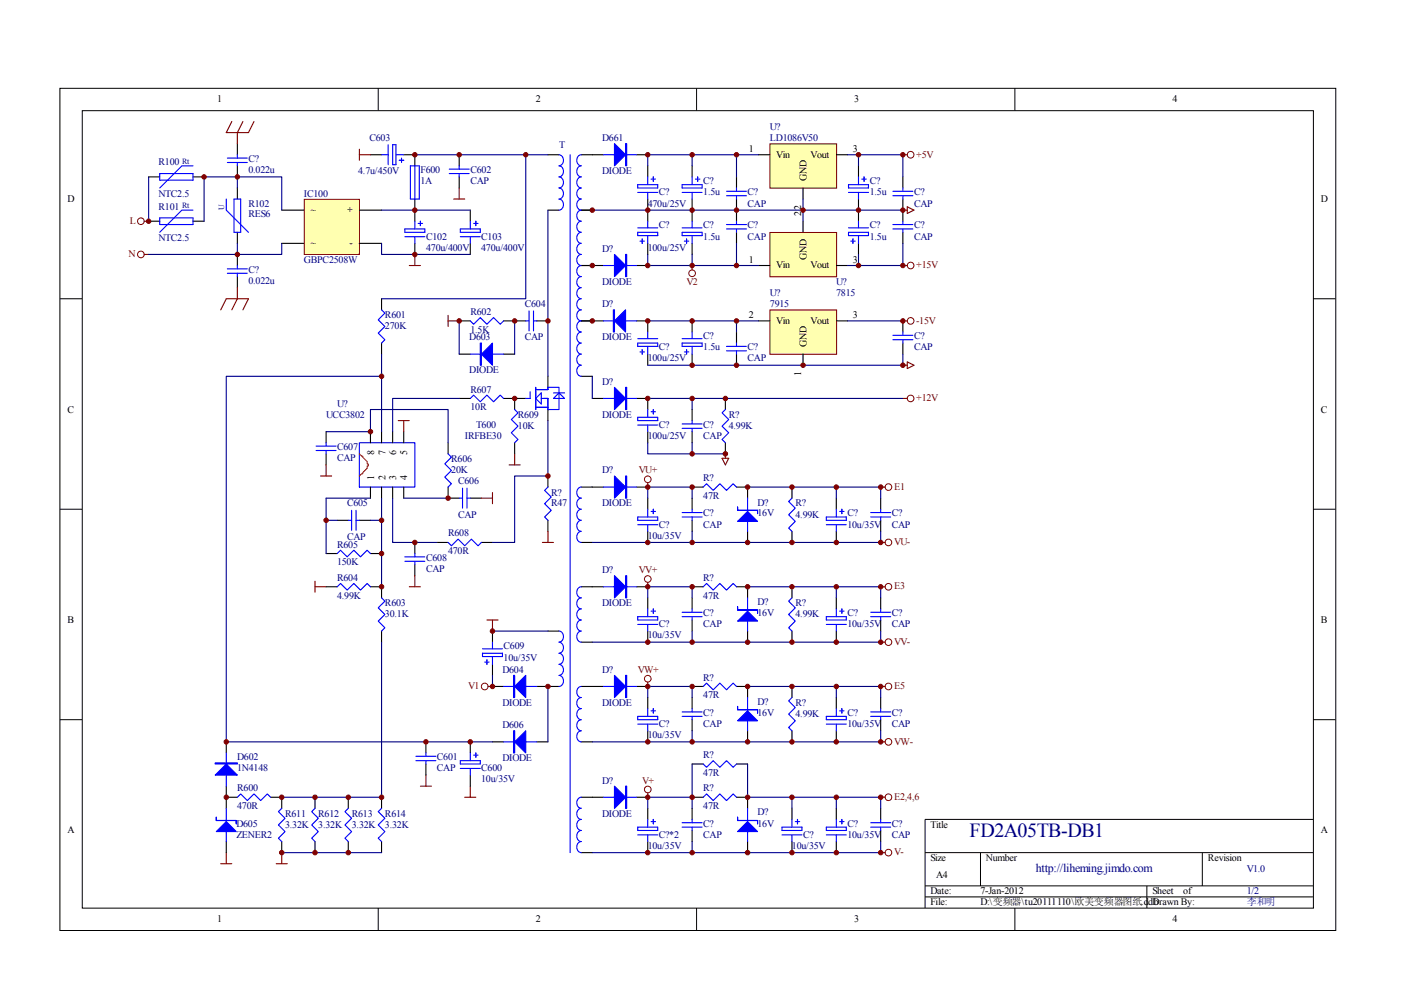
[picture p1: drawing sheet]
<svg xmlns="http://www.w3.org/2000/svg" width="297mm" height="210mm" viewBox="0 0 297 210" stroke-linecap="round" stroke-linejoin="round" font-family="sans-serif">
<g fill="none" stroke="#000" stroke-width=".21">
<path d="M12.7 18.7h270.5v178.6h-270.5zM80.2 18.7v4.7M147.7 18.7v4.7M215.2 18.7v4.7M17.4 23.5h261.1v169h-261.1zM12.7 63.3h4.7M278.4 63.3h4.7M12.7 108h4.7M278.4 108h4.7M12.7 152.6h4.7M278.4 152.6h4.7M278.4 173.7h-82.3v18.8"/>
<path d="M80.2 192.5v4.7M147.7 192.5v4.7M196.1 180.8h82.3M196.1 187.8h82.3M196.1 190.2h82.3M207.9 180.8v7M215.2 192.5v4.7M243.2 187.8v4.7M254.9 180.8v7"/>
</g>
<path d="M64.6 42.3h11.6v11.6h-11.6z" fill="#ffffb0"/>
<g fill="none" stroke="#800000" stroke-width=".21">
<path d="M64.5 42.3h11.7v11.6h-11.7z"/>
<circle cx="29.9" cy="53.9" r=".7"/>
<circle cx="29.9" cy="46.9" r=".7"/>
<circle cx="102.8" cy="145.5" r=".71"/>
</g>
<g fill="none" stroke="#000" stroke-width=".23">
<path d="M31.5 37.5h2.4M40.9 37.5h2.4M50.3 30.5v2.3M50.3 35.2v2.3M50.3 39.9v2.3M78.5 32.8h2.4M85.6 32.8h2.4v2.4M97.4 32.8v2.4M97.4 37.5v2.4M116.2 32.8h2.3M123.2 32.8h4.7M135 32.8h2.3"/>
<path d="M137.3 35.2v2.3M146.7 35.2v2.3M156.2 37.5v2.4M182 35.2v2.3M191.4 37.5v2.4M31.5 46.9h2.4M40.9 46.9h2.4M50.3 49.3v2.3M50.3 53.9v2.4M50.3 58.6v2.4M59.7 44.6h4.7M59.7 51.6h4.7"/>
<path d="M76.2 44.6h4.7M76.2 51.6h4.7M88 42.2v4.7M88 51.6v2.3M99.7 44.6v2.3M99.7 51.6v2.3M116.2 44.6h2.3M123.2 44.6h2.4M123.2 56.3h4.7M135 56.3h2.3M137.3 42.2v4.7M137.3 51.6v2.3"/>
<path d="M146.7 42.2v4.7M146.7 51.6v2.3M156.2 42.2v4.7M156.2 49.3v2.3M182 42.2v4.7M182 51.6v2.3M191.4 42.2v4.7M191.4 49.3v2.3M80.9 63.3v2.4M80.9 72.7v2.4M97.4 68h2.3M97.4 75.1h2.3"/>
<path d="M106.8 68h4.7M106.8 75.1h2.3M113.8 68h2.4M116.2 79.8v2.3M123.2 68h4.7M123.2 79.8h2.4M135 68h2.3v2.4M137.3 75.1v2.3M146.7 68v2.4M146.7 75.1v2.3M156.2 70.4v2.3M156.2 75.1v2.3"/>
<path d="M191.4 68v2.4M191.4 72.7v2.4M69.1 91.5v2.4M69.1 96.2v2.4M78.5 91.5v2.4M80.9 91.5v2.4M83.2 91.5v2.4M85.6 91.5v2.4M95 93.9v2.3M97.4 84.5h2.3M106.8 84.5h4.7M109.1 84.5v2.3"/>
<path d="M109.1 93.9v2.3M116.2 86.8v2.4M125.6 84.5h2.3M135 84.5h2.3v2.3M137.3 91.5v2.4M146.7 86.8v2.4M146.7 91.5v2.4M153.8 84.5v2.3M153.8 93.9v2.3M69.1 117.4h2.4M71.5 110.3h2.3M76.2 110.3h2.3"/>
<path d="M78.5 103.3v2.3M78.5 117.4h2.4M80.9 103.3v2.3M83.2 103.3v2.3M85.6 103.3v2.3M88 115v2.4M88 119.7v2.4M92.7 115h2.3M95 103.3v2.3h2.4M99.7 105.6h2.4M102.1 115h2.3M116.2 100.9v2.4"/>
<path d="M116.2 110.3v2.4M123.2 115h2.4M123.2 103.3h2.4M146.7 103.3h2.4M156.2 103.3h2.3M69.1 124.4h2.4M78.5 124.4h2.4v2.4M80.9 133.8v2.4M104.4 133.8v2.4M116.2 133.8h2.3M123.2 136.2h2.4M123.2 124.4h2.4"/>
<path d="M48 157.3v2.3M90.3 157.3v2.3M99.7 157.3v2.3M104.4 145.5h2.4M104.4 157.3h2.4M104.4 140.9v2.3M113.8 145.5h4.7M113.8 157.3h2.4M123.2 145.5h2.4M123.2 157.3h2.4M48 169h2.3M48 166.7v4.7"/>
<path d="M48 178.4v2.4M57.4 169h2.3v2.4M59.7 178.4v2.4M66.8 169v2.4M66.8 178.4v2.4M73.8 169v2.4M73.8 178.4v2.4M80.9 169v2.4M80.9 178.4v2.4M90.3 162v2.3M99.7 164.3v2.4M123.2 169h2.4"/>
<path d="M123.2 180.8h2.4"/>
</g>
<g fill="none" stroke="#00f" stroke-width=".23">
<path d="M33.9 36.8h7v1.4h-7zM40.9 35.2h-2.3l-4.7 4.7M48.2 33.5h4.2M48.2 34.5h4.2M50.3 32.8v.7M50.3 34.5v.7M80.9 32.8h1.4M82.3 30.7v4.2M83.2 30.7h.8v4.2h-.8zM84 32.8h1.6M84.7 34h.9M85.1 33.5v1"/>
<path d="M87 35.2h1.9v7h-1.9zM88 35.2v7M95.2 36.8h4.3M95.2 35.9h4.3M97.4 35.2v.7M97.4 36.8v.7M118.5 32.8a1.2 1.2 0 0 1 1 1.2 1.2 1.2 0 0 1-1 1.2 1.2 1.2 0 0 1 1 1.1 1.2 1.2 0 0 1-1 1.2 1.2 1.2 0 0 1 1 1.2 1.2 1.2 0 0 1-1 1.2 1.2 1.2 0 0 1 1 1.1 1.2 1.2 0 0 1-1 1.2 1.2 1.2 0 0 1 1 1.2 1.2 1.2 0 0 1-1 1.2M120.9 32.8v148M123.2 32.8a1.2 1.2 0 0 0-.9 1.2 1.2 1.2 0 0 0 .9 1.2 1.2 1.2 0 0 0-.9 1.1 1.2 1.2 0 0 0 .9 1.2 1.2 1.2 0 0 0-.9 1.2 1.2 1.2 0 0 0 .9 1.2 1.2 1.2 0 0 0-.9 1.1 1.2 1.2 0 0 0 .9 1.2 1.2 1.2 0 0 0-.9 1.2 1.2 1.2 0 0 0 .9 1.2 1.2 1.2 0 0 0-.9 1.1 1.2 1.2 0 0 0 .9 1.2 1.21 1.21 0 0 0-.9 1.2 1.21 1.21 0 0 0 .9 1.2 1.2 1.2 0 0 0-.9 1.1 1.2 1.2 0 0 0 .9 1.2 1.2 1.2 0 0 0-.9 1.2 1.2 1.2 0 0 0 .9 1.1 1.2 1.2 0 0 0-.9 1.2 1.2 1.2 0 0 0 .9 1.2 1.2 1.2 0 0 0-.9 1.2 1.2 1.2 0 0 0 .9 1.1 1.2 1.2 0 0 0-.9 1.2 1.2 1.2 0 0 0 .9 1.2 1.2 1.2 0 0 0-.9 1.2 1.2 1.2 0 0 0 .9 1.1 1.2 1.2 0 0 0-.9 1.2 1.2 1.2 0 0 0 .9 1.2M127.9 32.8h7.1M135.2 39.2h4.3v.7h-4.3zM137.3 37.5v1.7"/>
<path d="M138 38h1M138.5 37.5v.9M144.6 39.2h4.3v.7h-4.3zM146.7 37.5v1.7M147.4 38h1M147.9 37.5v.9M156.2 39.9v.7M179.9 39.2h4.2v.7h-4.2zM182 37.5v1.7M182.7 38h1M183.2 37.5v.9M191.4 39.9v.7"/>
<path d="M33.9 46.2h7v1.4h-7zM40.9 44.6h-2.3l-4.7 4.7M48 42.2v2.4l4.7 4.7M48.2 57h4.2M48.2 57.9h4.2M49.6 42.2h1.4v7.1h-1.4zM50.3 56.3v.7M50.3 57.9v.7M85.8 48.5h4.3v.8h-4.3zM85.8 50.2h4.3M88 46.9v1.6M88 50.2v1.4"/>
<path d="M88.7 47.4h.9M89.1 46.9v.9M97.6 48.5h4.2v.8h-4.2zM97.6 50.2h4.2M99.7 46.9v1.6M99.7 50.2v1.4M100.4 47.4h1M100.9 46.9v.9M127.9 56.3h7.1M135.2 49.3h4.3v.7h-4.3zM135.2 40.8h4.3M135.2 48.3h4.3"/>
<path d="M135.7 51.1h.9M136.2 50.7v.9M137.3 40.8v1.4M137.3 46.9v1.4M137.3 50v1.6M144.6 49.3h4.3v.7h-4.3zM144.6 40.8h4.3M144.6 48.3h4.3M145.1 51.1h.9M145.6 50.7v.9M146.7 40.8v1.4M146.7 46.9v1.4"/>
<path d="M146.7 50v1.6M154 47.6h4.3M154 48.5h4.3M154 40.6h4.3M154 41.5h4.3M156.2 41.5v.7M156.2 46.9v.7M156.2 48.5v.8M179.9 49.3h4.2v.7h-4.2zM179.9 40.8h4.2M179.9 48.3h4.2M180.4 51.1h.9"/>
<path d="M180.8 50.7v.9M182 40.8v1.4M182 46.9v1.4M182 50v1.6M189.3 47.6h4.2M189.3 48.5h4.2M189.3 40.6h4.2M189.3 41.5h4.2M191.4 41.5v.7M191.4 46.9v.7M191.4 48.5v.8M80.9 65.7l.7 .7-1.4 1.4 1.4 1.4-1.4 1.4 1.4 1.4-.7 .7"/>
<path d="M99.7 68l.7 .7 1.4-1.4 1.4 1.4 1.4-1.4 1.5 1.4 .7-.7M99.7 75.1h7.1M111.5 68h.7M112.2 65.9v4.3M113.1 68h.7M113.1 65.9v4.3M123.2 65.7a1.2 1.2 0 0 0-.9 1.2 1.2 1.2 0 0 0 .9 1.1 1.2 1.2 0 0 0-.9 1.2 1.2 1.2 0 0 0 .9 1.2 1.2 1.2 0 0 0-.9 1.2 1.2 1.2 0 0 0 .9 1.1 1.2 1.2 0 0 0-.9 1.2 1.2 1.2 0 0 0 .9 1.2 1.2 1.2 0 0 0-.9 1.2 1.2 1.2 0 0 0 .9 1.1 1.2 1.2 0 0 0-.9 1.2 1.2 1.2 0 0 0 .9 1.2M127.9 68h7.1M135.2 72.7h4.3v.7h-4.3zM135.2 71.8h4.3M135.7 74.6h.9M136.2 74.1v1"/>
<path d="M137.3 70.4v1.4M137.3 73.4v1.7M144.6 72.7h4.3v.7h-4.3zM144.6 71.8h4.3M145.1 74.6h.9M145.6 74.1v1M146.7 70.4v1.4M146.7 73.4v1.7M154 73.4h4.3M154 74.4h4.3M156.2 72.7v.7M156.2 74.4v.7"/>
<path d="M189.3 71.1h4.2M189.3 72h4.2M191.4 70.4v.7M191.4 72v.7M67 94.6h4.3M67 95.5h4.3M69.1 93.9v.7M69.1 95.5v.7M76.2 93.9h11.8v9.4h-11.8zM95 96.2l.7 .7-1.4 1.4 1.4 1.4-1.4 1.5 1.4 1.4-.7 .7M99.7 84.5l.7-.7 1.4 1.4 1.4-1.4 1.4 1.4 1.5-1.4 .7 .7M109.1 86.8l.7 .7-1.4 1.4 1.4 1.5-1.4 1.4 1.4 1.4-.7 .7"/>
<path d="M112.4 83.1v1.4h-.9M113.6 82.6h2.6v-.5h2.3v4.7h-2.3v-2.3h-1.4M113.6 82.1v4.7M113.6 86.4h2.6M113.6 84.5l1.2-1.2v2.4zM117.3 84.5l1.2-1.2 1.2 1.2zM117.3 83.3h2.4M127.9 84.5h7.1M135.2 88.5h4.3v.7h-4.3zM135.2 90.1h4.3M137.3 86.8v1.7M137.3 90.1v1.4"/>
<path d="M138 87.3h1M138.5 86.8v1M144.6 89.9h4.3M144.6 90.8h4.3M146.7 89.2v.7M146.7 90.8v.7M153.8 86.8l-.7 .7 1.4 1.4-1.4 1.5 1.4 1.4-1.4 1.4 .7 .7M71.5 117.4l.7-.7 1.4 1.4 1.4-1.4 1.4 1.4 1.4-1.4 .7 .7M73.8 110.3h.7M74.5 108.2v4.2M75.5 110.3h.7M75.5 108.2v4.2"/>
<path d="M85.8 119h4.3M85.8 118.1h4.3M88 117.4v.7M88 119v.7M95 115l.7 .7 1.4-1.4 1.4 1.4 1.4-1.4 1.5 1.4 .7-.7M97.4 105.6h.7M98.1 103.5v4.2M99 105.6h.7M99 103.5v4.2M116.2 103.3l-.7 .7 1.4 1.4-1.4 1.4 1.4 1.4-1.4 1.4 .7 .7M123.2 103.3a1.2 1.2 0 0 0-.9 1.1 1.2 1.2 0 0 0 .9 1.2 1.2 1.2 0 0 0-.9 1.2 1.2 1.2 0 0 0 .9 1.2 1.21 1.21 0 0 0-.9 1.1 1.21 1.21 0 0 0 .9 1.2 1.2 1.2 0 0 0-.9 1.2 1.2 1.2 0 0 0 .9 1.2 1.2 1.2 0 0 0-.9 1.1 1.2 1.2 0 0 0 .9 1.2M149.1 103.3l.7-.7 1.4 1.4 1.4-1.4 1.4 1.4 1.4-1.4 .8 .7"/>
<path d="M71.5 124.4l.7-.7 1.4 1.4 1.4-1.4 1.4 1.4 1.4-1.4 .7 .7M80.9 126.8l.7 .7-1.4 1.4 1.4 1.4-1.4 1.4 1.4 1.4-.7 .7M102.3 138.5h4.2v.7h-4.2zM102.3 137.6h4.2M103.2 139.9v1M104.4 136.2v1.4M104.4 139.2v1.7M118.5 133.8a1.2 1.2 0 0 1 1 1.2 1.2 1.2 0 0 1-1 1.2 1.2 1.2 0 0 1 1 1.1 1.2 1.2 0 0 1-1 1.2 1.2 1.2 0 0 1 1 1.2 1.2 1.2 0 0 1-1 1.2 1.2 1.2 0 0 1 1 1.1 1.2 1.2 0 0 1-1 1.2 1.2 1.2 0 0 1 1 1.2 1.2 1.2 0 0 1-1 1.1M123.2 126.8a1.2 1.2 0 0 0-.9 1.1 1.2 1.2 0 0 0 .9 1.2 1.2 1.2 0 0 0-.9 1.2 1.2 1.2 0 0 0 .9 1.2 1.2 1.2 0 0 0-.9 1.1 1.2 1.2 0 0 0 .9 1.2 1.2 1.2 0 0 0-.9 1.2 1.2 1.2 0 0 0 .9 1.2M123.2 124.4a1.2 1.2 0 0 0-.9 1.2 1.2 1.2 0 0 0 .9 1.2M48 159.6v7.1M90.3 159.6v.7"/>
<path d="M99.7 159.6v1.7M100.9 159.6v1M102.8 140.4h.9M106.8 145.5h7M106.8 157.3h7M123.2 145.5a1.2 1.2 0 0 0-.9 1.2 1.2 1.2 0 0 0 .9 1.2 1.2 1.2 0 0 0-.9 1.2 1.2 1.2 0 0 0 .9 1.1 1.2 1.2 0 0 0-.9 1.2 1.2 1.2 0 0 0 .9 1.2 1.2 1.2 0 0 0-.9 1.2 1.2 1.2 0 0 0 .9 1.1 1.2 1.2 0 0 0-.9 1.2 1.2 1.2 0 0 0 .9 1.2M48 171.4v7M50.3 169l.7-.7 1.4 1.4 1.5-1.4 1.4 1.4 1.4-1.4 .7 .7M59.7 171.4l-.7 .7 1.4 1.4-1.4 1.4 1.4 1.4-1.4 1.4 .7 .7M66.8 171.4l-.7 .7 1.4 1.4-1.4 1.4 1.4 1.4-1.4 1.4 .7 .7M73.8 171.4l-.7 .7 1.4 1.4-1.4 1.4 1.4 1.4-1.4 1.4 .7 .7M80.9 171.4l-.7 .7 1.4 1.4-1.4 1.4 1.4 1.4-1.4 1.4 .7 .7"/>
<path d="M88.2 161.3h4.2M88.2 160.3h4.2M90.3 161.3v.7M97.6 161.3h4.2v.7h-4.2zM97.6 162.9h4.2M99.7 162.9v1.4M100.4 160.1h1M123.2 169a1.2 1.2 0 0 0-.9 1.2 1.2 1.2 0 0 0 .9 1.2 1.21 1.21 0 0 0-.9 1.2 1.21 1.21 0 0 0 .9 1.1 1.2 1.2 0 0 0-.9 1.2 1.2 1.2 0 0 0 .9 1.2 1.2 1.2 0 0 0-.9 1.2 1.2 1.2 0 0 0 .9 1.1 1.2 1.2 0 0 0-.9 1.2 1.2 1.2 0 0 0 .9 1.2"/>
</g>
<g fill="none" stroke="#800000" stroke-width=".23">
<path d="M49.1 25.8l-1.1 2.3h4.7l1.2-2.3M51.5 25.8l-1.2 2.3v2.4M76.2 31.6v2.4M76.2 32.8h2.3M97.4 39.9v2.3M30.6 46.9h.9M30.6 53.9h.9M86.8 56.3h2.3M88 53.9v2.4M96.2 42.2h2.3M46.8 65.7l1.2-2.4h4.7l-1.2 2.4M50.3 61v2.3l-1.2 2.4"/>
<path d="M95 66.9v2.3M95 68h2.4M69.1 98.6v2.3M84.4 89.2h2.4M85.6 89.2v2.3M107.9 98.6h2.4M109.1 96.2v2.4M68 100.9h2.3M102.1 105.6h2.3M104.4 104.4v2.4M115 115h2.3M116.2 112.7v2.3"/>
<path d="M66.8 124.4h2.3M66.8 123.2v2.4M86.8 124.4h2.3M88 122.1v2.3M103.2 131.5h2.4M104.4 131.5v2.3M103.5 145.5h.9M89.1 166.7h2.4M90.3 164.3v2.4M98.5 169h2.4M99.7 166.7v2.3M46.8 183.1h2.3"/>
<path d="M48 180.8v2.3M58.6 183.1h2.3M59.7 180.8v2.3"/>
</g>
<g fill="none" stroke="#000080" stroke-width=".23">
<path d="M31.5 37.5v9.4M50.3 37.5v2.4M88 32.8h28.2M111.5 32.8v30.5h-30.6M50.3 51.6v2.3M59.7 51.6v2.3h-28.2M59.7 44.6v-7.1h-16.4v9.4M80.9 51.6v2.3h18.8M80.9 44.6h18.8M116.2 44.6v35.2M80.9 79.8h-32.9v77.5h56.4M80.9 75.1v16.4"/>
<path d="M97.4 68v7.1M109.1 68v7.1M69.1 91.5h9.4v-4.7h16.5v7.1M97.4 84.5h-14.2v7M116.2 89.2v11.7h-7.1v14.1h-4.7M69.1 110.3h2.4M78.5 105.6h-9.4v11.8M78.5 110.3h2.4M80.9 105.6v18.8M83.2 105.6v9.4h9.5M85.6 105.6h9.4M80.9 136.2v32.8h-21.2"/>
<path d="M104.4 133.8h11.8M104.4 143.2v2.3M116.2 145.5v11.8M59.7 180.8h21.2"/>
</g>
<g fill="#800000" stroke="#800000" stroke-width=".21">
<circle cx="43.3" cy="37.5" r=".47"/>
<circle cx="31.5" cy="46.9" r=".47"/>
<circle cx="50.3" cy="37.5" r=".47"/>
<circle cx="50.3" cy="53.9" r=".47"/>
<circle cx="109.1" cy="84.5" r=".47"/>
<circle cx="78.5" cy="91.5" r=".47"/>
<circle cx="95" cy="105.6" r=".47"/>
<circle cx="88" cy="115" r=".47"/>
<circle cx="116.2" cy="100.9" r=".47"/>
<circle cx="80.9" cy="110.3" r=".47"/>
<circle cx="69.1" cy="110.3" r=".47"/>
<circle cx="97.4" cy="32.8" r=".47"/>
<circle cx="88" cy="44.6" r=".47"/>
<circle cx="88" cy="53.9" r=".47"/>
<circle cx="88" cy="32.8" r=".47"/>
<circle cx="111.5" cy="32.8" r=".47"/>
<circle cx="104.4" cy="133.8" r=".47"/>
<circle cx="104.4" cy="145.5" r=".47"/>
<circle cx="116.2" cy="145.5" r=".47"/>
<circle cx="48" cy="169" r=".47"/>
<circle cx="48" cy="157.3" r=".47"/>
<circle cx="80.9" cy="79.8" r=".47"/>
<circle cx="99.7" cy="157.3" r=".47"/>
<circle cx="90.3" cy="157.3" r=".47"/>
<circle cx="59.7" cy="180.8" r=".47"/>
<circle cx="66.8" cy="180.8" r=".47"/>
<circle cx="73.8" cy="180.8" r=".47"/>
<circle cx="59.7" cy="169" r=".47"/>
<circle cx="66.8" cy="169" r=".47"/>
<circle cx="73.8" cy="169" r=".47"/>
<circle cx="80.9" cy="169" r=".47"/>
<circle cx="80.9" cy="117.4" r=".47"/>
<circle cx="80.9" cy="124.4" r=".47"/>
<circle cx="116.2" cy="68" r=".47"/>
<circle cx="109.1" cy="68" r=".47"/>
<circle cx="97.4" cy="68" r=".47"/>
<circle cx="125.6" cy="56.3" r=".47"/>
<circle cx="125.6" cy="68" r=".47"/>
</g>
<path d="M76.2 96.2l.5 .5h.2v.2l.5 .5a.74 .74 0 0 1 .4 .9h.3v.5h-.3a.74 .74 0 0 1-.4 .9l-.5 .5v.2h-.2l-.5 .5" fill="none" stroke="#f00" stroke-width=".23"/>
<g fill="#00f" stroke="#00f" stroke-width=".23">
<path d="M109.1 145.5l2.4-2.3v4.7z"/>
<path d="M109.1 157.3l2.4-2.4v4.7z"/>
<path d="M45.6 164.3l2.4-2.3 2.3 2.3z"/>
<path d="M48 174.2l2.1 2.1h-4.2z"/>
<path d="M102.1 75.1l2.3-2.4v4.7z"/>
<path d="M130.3 30.5l2.3 2.3-2.3 2.4z"/>
<path d="M130.3 53.9l2.3 2.4-2.3 2.3z"/>
<path d="M130.3 68l2.3-2.3v4.7z"/>
<path d="M130.3 82.1l2.3 2.4-2.3 2.3z"/>
<path d="M108.9 143.2h.2v4.7h-.2z" fill-rule="evenodd"/>
<path d="M108.9 154.9h.2v4.7h-.2z" fill-rule="evenodd"/>
<path d="M45.6 161.8h4.7v.2h-4.7z" fill-rule="evenodd"/>
<path d="M45.9 173.3v.7h4.2v.7v-.7h-4.2z" fill-rule="evenodd"/>
<path d="M101.8 72.7h.3v4.7h-.3z" fill-rule="evenodd"/>
<path d="M132.6 30.5h.3v4.7h-.3z" fill-rule="evenodd"/>
<path d="M132.6 53.9h.3v4.7h-.3z" fill-rule="evenodd"/>
<path d="M130 65.7h.3v4.7h-.3z" fill-rule="evenodd"/>
<path d="M132.6 82.1h.3v4.7h-.3z" fill-rule="evenodd"/>
</g>
<path d="M163.3 49.4h14.1v9.3h-14.1z" fill="#ffffb0"/>
<path d="M163.2 49.3h14.2v9.4h-14.2z" fill="none" stroke="#800000" stroke-width=".21"/>
<path d="M160.9 56.3h2.3M170.3 46.9v2.4M177.3 56.3h2.4" fill="none" stroke="#000" stroke-width=".23"/>
<path d="M163.3 30.6h14.1v9.3h-14.1z" fill="#ffffb0"/>
<g fill="none" stroke="#800000" stroke-width=".21">
<path d="M163.2 30.5h14.2v9.4h-14.2z"/>
<circle cx="193.1" cy="56.3" r=".71"/>
<circle cx="193.1" cy="68" r=".71"/>
<circle cx="193.1" cy="84.5" r=".71"/>
</g>
<path d="M160.9 32.8h2.3M170.3 39.9v2.3M177.3 32.8h2.4" fill="none" stroke="#000" stroke-width=".23"/>
<path d="M191.4 56.3h1M191.4 68h1M191.4 84.5h1" fill="none" stroke="#800000" stroke-width=".23"/>
<path d="M163.3 65.8h14.1v9.3h-14.1z" fill="#ffffb0"/>
<g fill="none" stroke="#800000" stroke-width=".21">
<path d="M163.2 65.7h14.2v9.4h-14.2z"/>
<circle cx="193.1" cy="32.8" r=".71"/>
<circle cx="146.7" cy="57.9" r=".7"/>
<circle cx="137.3" cy="101.6" r=".71"/>
<circle cx="188.4" cy="115" r=".7"/>
<circle cx="188.4" cy="103.3" r=".7"/>
<circle cx="137.3" cy="122.8" r=".71"/>
<circle cx="188.4" cy="124.4" r=".7"/>
<circle cx="188.4" cy="136.2" r=".7"/>
<circle cx="137.3" cy="143.9" r=".71"/>
<circle cx="188.4" cy="157.3" r=".71"/>
<circle cx="188.4" cy="145.5" r=".71"/>
<circle cx="137.3" cy="167.4" r=".71"/>
<circle cx="188.4" cy="169" r=".7"/>
<circle cx="188.4" cy="180.8" r=".7"/>
</g>
<g fill="none" stroke="#000" stroke-width=".23">
<path d="M160.9 68h2.3M170.3 75.1v2.3M177.3 68h2.4M125.6 103.3h2.3M135 103.3h2.3M137.3 105.6v2.4M137.3 112.7v2.3M146.7 105.6v2.4M146.7 110.3v2.4M158.5 103.3v2.3M158.5 112.7v2.3M167.9 103.3v2.3"/>
<path d="M167.9 112.7v2.3M177.3 105.6v2.4M177.3 112.7v2.3M186.7 105.6v2.4M186.7 110.3v2.4M125.6 124.4h2.3M135 124.4h2.3M137.3 126.8v2.3M137.3 133.8v2.4M146.7 126.8v2.3M146.7 131.5v2.3M146.7 124.4h2.4"/>
<path d="M156.2 124.4h2.3v2.4M158.5 133.8v2.4M167.9 124.4v2.4M167.9 133.8v2.4M177.3 126.8v2.3M177.3 133.8v2.4M186.7 126.8v2.3M186.7 131.5v2.3M125.6 145.5h2.3M135 145.5h2.3M137.3 147.9v2.3M137.3 154.9v2.4"/>
<path d="M146.7 147.9v2.3M146.7 152.6v2.3M146.7 145.5h2.4M156.2 145.5h2.3v2.4M158.5 154.9v2.4M167.9 145.5v2.4M167.9 154.9v2.4M177.3 147.9v2.3M177.3 154.9v2.4M186.7 147.9v2.3M186.7 152.6v2.3M125.6 169h2.3"/>
<path d="M135 169h2.3M137.3 171.4v2.3M137.3 178.4v2.4M146.7 171.4v2.3M146.7 176.1v2.3M146.7 169h2.4M146.7 162h2.4M156.2 169h2.3v2.4M156.2 162h2.3M158.5 178.4v2.4M167.9 171.4v2.3M167.9 178.4v2.4"/>
<path d="M177.3 171.4v2.3M177.3 178.4v2.4M186.7 171.4v2.3M186.7 176.1v2.3"/>
</g>
<g fill="none" stroke="#800000" stroke-width=".23">
<path d="M191.4 32.8h1M146.7 56.3v.9M191.4 44.6h1M192.4 43.9l1.4 .7-1.4 .7zM191.4 77.4h1M192.4 76.7l1.4 .7-1.4 .7zM153.1 97.2h1.4l-.7 1.4zM153.8 96.2v1M137.3 102.3v1M186.7 103.3h1M186.7 115h1M137.3 123.5v.9"/>
<path d="M186.7 124.4h1M186.7 136.2h1M137.3 144.6v.9M186.7 145.5h1M186.7 157.3h1M137.3 168.1v.9M186.7 169h1M186.7 180.8h1"/>
</g>
<g fill="none" stroke="#000080" stroke-width=".23">
<path d="M146.7 32.8v2.4M156.2 32.8v4.7M160.9 32.8h-23.6v2.4M179.7 32.8h11.7v4.7M182 32.8v2.4M125.6 44.6h65.8M137.3 53.9v2.4h23.6M146.7 53.9v2.4M156.2 51.6v4.7M170.3 42.2v4.7M182 53.9v2.4M191.4 51.6v4.7h-11.7"/>
<path d="M125.6 79.8v4.7M137.3 68h23.6M156.2 68v2.4M179.7 68h11.7M191.4 75.1v2.3h-54.1M137.3 93.9v2.3h16.5M137.3 84.5h54.1M146.7 84.5v2.3M146.7 93.9v2.3M137.3 105.6v-2.3h9.4v2.3M146.7 112.7v2.3M158.5 103.3h28.2v2.3"/>
<path d="M177.3 103.3v2.3M186.7 112.7v2.3h-61.1M137.3 126.8v-2.4h9.4v2.4M146.7 133.8v2.4M158.5 124.4h28.2v2.4M177.3 124.4v2.4M186.7 133.8v2.4h-61.1M137.3 147.9v-2.4h9.4v2.4M146.7 154.9v2.4M158.5 145.5h28.2v2.4M177.3 145.5v2.4M186.7 154.9v2.4h-61.1"/>
<path d="M137.3 171.4v-2.4h9.4v2.4M146.7 162v7M146.7 178.4v2.4M158.5 162v7h28.2v2.4M167.9 169v2.4M177.3 169v2.4M186.7 178.4v2.4h-61.1"/>
</g>
<g fill="#800000" stroke="#800000" stroke-width=".21">
<circle cx="191.4" cy="32.8" r=".47"/>
<circle cx="137.3" cy="32.8" r=".47"/>
<circle cx="125.6" cy="44.6" r=".47"/>
<circle cx="191.4" cy="44.6" r=".47"/>
<circle cx="137.3" cy="44.6" r=".47"/>
<circle cx="146.7" cy="44.6" r=".47"/>
<circle cx="182" cy="44.6" r=".47"/>
<circle cx="156.1" cy="44.6" r=".47"/>
<circle cx="170.3" cy="44.6" r=".47"/>
<circle cx="156.1" cy="32.8" r=".47"/>
<circle cx="146.7" cy="32.8" r=".47"/>
<circle cx="156.1" cy="56.3" r=".47"/>
<circle cx="137.3" cy="56.3" r=".47"/>
<circle cx="137.3" cy="68" r=".47"/>
<circle cx="146.7" cy="68" r=".47"/>
<circle cx="146.7" cy="77.4" r=".47"/>
<circle cx="156.1" cy="77.4" r=".47"/>
<circle cx="170.3" cy="77.4" r=".47"/>
<circle cx="191.4" cy="68" r=".47"/>
<circle cx="191.4" cy="77.4" r=".47"/>
<circle cx="137.3" cy="84.5" r=".47"/>
<circle cx="153.8" cy="84.5" r=".47"/>
<circle cx="153.8" cy="96.2" r=".47"/>
<circle cx="146.7" cy="96.2" r=".47"/>
<circle cx="146.7" cy="84.5" r=".47"/>
<circle cx="156.1" cy="68" r=".47"/>
<circle cx="191.4" cy="56.3" r=".47"/>
<circle cx="182" cy="56.3" r=".47"/>
<circle cx="182" cy="32.8" r=".47"/>
<circle cx="137.3" cy="103.3" r=".47"/>
<circle cx="146.7" cy="103.3" r=".47"/>
<circle cx="158.5" cy="103.3" r=".47"/>
<circle cx="186.7" cy="103.3" r=".47"/>
<circle cx="167.9" cy="103.3" r=".47"/>
<circle cx="186.7" cy="115" r=".47"/>
<circle cx="137.3" cy="115" r=".47"/>
<circle cx="177.3" cy="115" r=".47"/>
<circle cx="167.9" cy="115" r=".47"/>
<circle cx="158.5" cy="115" r=".47"/>
<circle cx="146.7" cy="115" r=".47"/>
<circle cx="177.3" cy="103.3" r=".47"/>
<circle cx="146.7" cy="124.4" r=".47"/>
<circle cx="158.5" cy="124.4" r=".47"/>
<circle cx="137.3" cy="136.2" r=".47"/>
<circle cx="177.3" cy="136.2" r=".47"/>
<circle cx="167.9" cy="136.2" r=".47"/>
<circle cx="167.9" cy="124.4" r=".47"/>
<circle cx="158.5" cy="136.2" r=".47"/>
<circle cx="146.7" cy="136.2" r=".47"/>
<circle cx="177.3" cy="124.4" r=".47"/>
<circle cx="146.7" cy="145.5" r=".47"/>
<circle cx="158.5" cy="145.5" r=".47"/>
<circle cx="137.3" cy="157.3" r=".47"/>
<circle cx="177.3" cy="157.3" r=".47"/>
<circle cx="167.9" cy="157.3" r=".47"/>
<circle cx="167.9" cy="145.5" r=".47"/>
<circle cx="158.5" cy="157.3" r=".47"/>
<circle cx="146.7" cy="157.3" r=".47"/>
<circle cx="177.3" cy="145.5" r=".47"/>
<circle cx="137.3" cy="180.8" r=".47"/>
<circle cx="177.3" cy="180.8" r=".47"/>
<circle cx="158.5" cy="180.8" r=".47"/>
<circle cx="146.7" cy="180.8" r=".47"/>
<circle cx="177.3" cy="169" r=".47"/>
<circle cx="167.9" cy="180.8" r=".47"/>
<circle cx="167.9" cy="169" r=".47"/>
<circle cx="146.7" cy="169" r=".47"/>
<circle cx="158.5" cy="169" r=".47"/>
<circle cx="137.3" cy="169" r=".47"/>
<circle cx="186.7" cy="180.8" r=".47"/>
<circle cx="186.7" cy="169" r=".47"/>
<circle cx="186.7" cy="157.3" r=".47"/>
<circle cx="137.3" cy="145.5" r=".47"/>
<circle cx="186.7" cy="136.2" r=".47"/>
<circle cx="137.3" cy="124.4" r=".47"/>
<circle cx="186.7" cy="124.4" r=".47"/>
<circle cx="186.7" cy="145.5" r=".47"/>
<circle cx="146.7" cy="56.3" r=".47"/>
</g>
<g fill="none" stroke="#00f" stroke-width=".23">
<path d="M127.9 103.3h7.1M135.2 109.6h4.3v.7h-4.3zM135.2 111.3h4.3M137.3 108v1.6M137.3 111.3v1.4M138 108.4h1M138.5 108v.9M144.6 109.6h4.3M144.6 108.7h4.3M146.7 108v.7M146.7 109.6v.7M158.5 105.6v7.1"/>
<path d="M167.9 105.6l-.7 .7 1.4 1.4-1.4 1.4 1.4 1.5-1.4 1.4 .7 .7M175.2 111.3h4.2M175.2 109.6h4.2v.7h-4.2zM177.3 108v1.6M177.3 111.3v1.4M178 108.4h1M178.5 108v.9M184.6 109.6h4.2M184.6 108.7h4.2M186.7 108v.7M186.7 109.6v.7M127.9 124.4h7.1"/>
<path d="M135.2 130.8h4.3v.7h-4.3zM135.2 132.4h4.3M137.3 129.1v1.7M137.3 132.4v1.4M138 129.6h1M138.5 129.1v.9M144.6 130.8h4.3M144.6 129.8h4.3M146.7 129.1v.7M146.7 130.8v.7M149.1 124.4l.7-.7 1.4 1.4 1.4-1.4 1.4 1.4 1.4-1.4 .8 .7M158.5 126.8v7"/>
<path d="M167.9 126.8l-.7 .7 1.4 1.4-1.4 1.4 1.4 1.4-1.4 1.4 .7 .7M175.2 130.8h4.2v.7h-4.2zM175.2 132.4h4.2M177.3 129.1v1.7M177.3 132.4v1.4M178 129.6h1M178.5 129.1v.9M184.6 130.8h4.2M184.6 129.8h4.2M186.7 129.1v.7M186.7 130.8v.7M127.9 145.5h7.1"/>
<path d="M135.2 151.9h4.3v.7h-4.3zM135.2 153.5h4.3M137.3 150.2v1.7M137.3 153.5v1.4M138 150.7h1M138.5 150.2v1M144.6 151.9h4.3M144.6 150.9h4.3M146.7 150.2v.7M146.7 151.9v.7M149.1 145.5l.7-.7 1.4 1.5 1.4-1.5 1.4 1.5 1.4-1.5 .8 .7M158.5 147.9v7"/>
<path d="M167.9 147.9l-.7 .7 1.4 1.4-1.4 1.4 1.4 1.4-1.4 1.4 .7 .7M175.2 151.9h4.2v.7h-4.2zM175.2 153.5h4.2M177.3 150.2v1.7M177.3 153.5v1.4M178 150.7h1M178.5 150.2v1M184.6 151.9h4.2M184.6 150.9h4.2M186.7 150.2v.7M186.7 151.9v.7M127.9 169h7.1"/>
<path d="M135.2 175.4h4.3v.7h-4.3zM135.2 177h4.3M137.3 173.7v1.7M137.3 177v1.4M138 174.2h1M138.5 173.7v1M144.6 175.4h4.3M144.6 174.4h4.3M146.7 173.7v.7M146.7 175.4v.7M149.1 169l.7-.7 1.4 1.4 1.4-1.4 1.4 1.4 1.4-1.4 .8 .7M149.1 162l.7 .7 1.4-1.4 1.4 1.4 1.4-1.4 1.4 1.4 .8-.7"/>
<path d="M158.5 171.4v7M165.8 177h4.2M165.8 175.4h4.2v.7h-4.2zM167.9 173.7v1.7M167.9 177v1.4M168.6 174.2h1M169.1 173.7v1M175.2 175.4h4.2v.7h-4.2zM175.2 177h4.2M177.3 173.7v1.7M177.3 177v1.4M178 174.2h1"/>
<path d="M178.5 173.7v1M184.6 175.4h4.2M184.6 174.4h4.2M186.7 173.7v.7M186.7 175.4v.7"/>
</g>
<g fill="#00f" stroke="#00f" stroke-width=".23">
<path d="M130.3 100.9l2.3 2.4-2.3 2.3z"/>
<path d="M156.4 110.6l2.1-2.2 2.1 2.2z"/>
<path d="M130.3 122.1l2.3 2.3-2.3 2.4z"/>
<path d="M158.5 129.6l2.1 2.1h-4.2z"/>
<path d="M130.3 143.2l2.3 2.3-2.3 2.4z"/>
<path d="M156.4 152.8l2.1-2.1 2.1 2.1z"/>
<path d="M130.3 166.7l2.3 2.3-2.3 2.4z"/>
<path d="M156.4 176.3l2.1-2.1 2.1 2.1z"/>
<path d="M132.6 100.9h.3v4.7h-.3z" fill-rule="evenodd"/>
<path d="M156.4 107.5v.7h4.2v.7v-.7h-4.2z" fill-rule="evenodd"/>
<path d="M132.6 122.1h.3v4.7h-.3z" fill-rule="evenodd"/>
<path d="M156.4 128.6v.7h4.2v.7v-.7h-4.2z" fill-rule="evenodd"/>
<path d="M132.6 143.2h.3v4.7h-.3z" fill-rule="evenodd"/>
<path d="M156.4 149.8v.7h4.2v.7v-.7h-4.2z" fill-rule="evenodd"/>
<path d="M132.6 166.7h.3v4.7h-.3z" fill-rule="evenodd"/>
<path d="M156.4 173.3v.7h4.2v.7v-.7h-4.2z" fill-rule="evenodd"/>
</g>
<text font-size="4.2" fill="#000080" x="205.6" y="177.4">FD2A05TB-DB1</text>
<text font-size="2.5" fill="#000080" x="219.6" y="184.8">http://liheming.jimdo.com</text>
<g font-size="2.1">
<text x="46.1" y="21.7">1</text>
<text x="113.6" y="21.7">2</text>
<text x="181.1" y="21.7">3</text>
<text x="248.6" y="21.7">4</text>
<text x="158.7" y="32.3">1</text>
<text x="164.6" y="33.5">Vin</text>
<text x="171.9" y="33.5">Vout</text>
<text x="180.8" y="32.3">3</text>
<text x="171" y="38.5" transform="rotate(-90 171 38.5)">GND</text>
<text x="14.3" y="42.8">D</text>
<text x="65.9" y="45.1">~</text>
<text x="73.6" y="45.1">+</text>
<text x="169.8" y="45.7" transform="rotate(-90 169.8 45.7)">2</text>
<text x="169.8" y="44.5" transform="rotate(-90 169.8 44.5)">2</text>
<text x="280.1" y="42.8">D</text>
<text x="65.9" y="52.2">~</text>
<text x="74.1" y="52.2">-</text>
<text x="158.7" y="55.7">1</text>
<text x="164.6" y="56.9">Vin</text>
<text x="171" y="55.1" transform="rotate(-90 171 55.1)">GND</text>
<text x="171.9" y="56.9">Vout</text>
<text x="180.8" y="55.7">3</text>
<text x="158.7" y="67.5">2</text>
<text x="164.6" y="68.7">Vin</text>
<text x="171.9" y="68.7">Vout</text>
<text x="180.8" y="67.5">3</text>
<text x="171" y="73.7" transform="rotate(-90 171 73.7)">GND</text>
<text x="169.8" y="79.8" transform="rotate(-90 169.8 79.8)">1</text>
<text x="14.3" y="87.5">C</text>
<text x="280.1" y="87.5">C</text>
<text x="79.3" y="101.9" transform="rotate(-90 79.3 101.9)">1</text>
<text x="79.3" y="96.4" transform="rotate(-90 79.3 96.4)">8</text>
<text x="81.7" y="101.9" transform="rotate(-90 81.7 101.9)">2</text>
<text x="81.7" y="96.4" transform="rotate(-90 81.7 96.4)">7</text>
<text x="84" y="101.9" transform="rotate(-90 84 101.9)">3</text>
<text x="84" y="96.4" transform="rotate(-90 84 96.4)">6</text>
<text x="86.4" y="101.9" transform="rotate(-90 86.4 101.9)">4</text>
<text x="86.4" y="96.4" transform="rotate(-90 86.4 96.4)">5</text>
<text x="14.3" y="132.1">B</text>
<text x="280.1" y="132.1">B</text>
<text x="14.3" y="176.7">A</text>
<text x="197.3" y="175.5">Title</text>
<text x="280.1" y="176.7">A</text>
<text x="197.3" y="182.6">Size</text>
<text x="209" y="182.6">Number</text>
<text x="256.1" y="182.6">Revision</text>
<text x="197.3" y="189.6">Date:</text>
<text x="197.3" y="192">File:</text>
<text x="198.5" y="186.1">A4</text>
<text x="207.9" y="189.6">7-Jan-2012</text>
<text x="207.9" y="192">D:\变频器\tu20111110\欧美变频器图纸.ddb</text>
<text x="244.3" y="189.6">Sheet</text>
<text x="244.3" y="192">Drawn By:</text>
<text x="250.9" y="189.6">of</text>
<text x="46.1" y="195.5">1</text>
<text x="113.6" y="195.5">2</text>
<text x="181.1" y="195.5">3</text>
<text x="248.6" y="195.5">4</text>
</g>
<g font-size="2.1" fill="#000080">
<text x="78.3" y="29.9">C603</text>
<text x="127.7" y="29.9">D661</text>
<text x="163.2" y="27.5">U?</text>
<text x="163.2" y="29.9">LD1086V50</text>
<text x="33.6" y="35.1">R100</text>
<text x="52.7" y="34.4">C?</text>
<text x="118.5" y="31.3">T</text>
<text x="33.6" y="41.7">NTC2.5</text>
<text x="52.7" y="36.7">0.022u</text>
<text x="64.4" y="41.7">IC100</text>
<text x="75.9" y="36.9">4.7u/450V</text>
<text x="89.2" y="36.7">F600</text>
<text x="89.2" y="39">1A</text>
<text x="99.7" y="36.7">C602</text>
<text x="99.7" y="39">CAP</text>
<text x="127.7" y="36.9">DIODE</text>
<text x="139.7" y="41.4">C?</text>
<text x="149.1" y="39">C?</text>
<text x="149.1" y="41.4">1.5u</text>
<text x="158.5" y="41.4">C?</text>
<text x="184.4" y="39">C?</text>
<text x="184.4" y="41.4">1.5u</text>
<text x="193.8" y="41.4">C?</text>
<text x="33.6" y="44.5">R101</text>
<text x="52.7" y="43.8">R102</text>
<text x="52.7" y="46.1">RES6</text>
<text x="137.3" y="43.8">470u/25V</text>
<text x="158.5" y="43.8">CAP</text>
<text x="193.8" y="43.8">CAP</text>
<text x="33.6" y="51.1">NTC2.5</text>
<text x="90.3" y="50.8">C102</text>
<text x="90.3" y="53.2">470u/400V</text>
<text x="102" y="50.8">C103</text>
<text x="102" y="53.2">470u/400V</text>
<text x="127.7" y="53.4">D?</text>
<text x="137.3" y="53.2">100u/25V</text>
<text x="139.7" y="48.4">C?</text>
<text x="149.1" y="48.4">C?</text>
<text x="149.1" y="50.8">1.5u</text>
<text x="158.5" y="48.4">C?</text>
<text x="158.5" y="50.8">CAP</text>
<text x="184.4" y="48.4">C?</text>
<text x="184.4" y="50.8">1.5u</text>
<text x="193.8" y="48.4">C?</text>
<text x="193.8" y="50.8">CAP</text>
<text x="52.7" y="57.8">C?</text>
<text x="64.4" y="55.7">GBPC2508W</text>
<text x="52.7" y="60.2">0.022u</text>
<text x="111.3" y="65.1">C604</text>
<text x="127.7" y="60.5">DIODE</text>
<text x="127.7" y="65.1">D?</text>
<text x="163.2" y="62.8">U?</text>
<text x="163.2" y="65.1">7915</text>
<text x="177.3" y="60.5">U?</text>
<text x="177.3" y="62.8">7815</text>
<text x="81.6" y="67.5">R601</text>
<text x="81.6" y="69.8">270K</text>
<text x="99.7" y="66.7">R602</text>
<text x="99.7" y="70.5">1.5K</text>
<text x="149.1" y="71.9">C?</text>
<text x="193.8" y="71.9">C?</text>
<text x="99.5" y="72.2">D603</text>
<text x="111.3" y="72.2">CAP</text>
<text x="127.7" y="72.2">DIODE</text>
<text x="137.3" y="76.6">100u/25V</text>
<text x="139.7" y="74.3">C?</text>
<text x="149.1" y="74.3">1.5u</text>
<text x="158.5" y="74.3">C?</text>
<text x="158.5" y="76.6">CAP</text>
<text x="193.8" y="74.3">CAP</text>
<text x="99.5" y="79.2">DIODE</text>
<text x="99.7" y="83.2">R607</text>
<text x="127.7" y="81.5">D?</text>
<text x="69.2" y="88.6">UCC3802</text>
<text x="71.5" y="86.3">U?</text>
<text x="99.7" y="87">10R</text>
<text x="109.8" y="88.6">R609</text>
<text x="127.7" y="88.6">DIODE</text>
<text x="154.5" y="88.6">R?</text>
<text x="71.5" y="95.4">C607</text>
<text x="98.6" y="93.1">IRFBE30</text>
<text x="100.9" y="90.7">T600</text>
<text x="109.8" y="90.9">10K</text>
<text x="137.3" y="93.1">100u/25V</text>
<text x="139.7" y="90.7">C?</text>
<text x="149.1" y="90.7">C?</text>
<text x="149.1" y="93.1">CAP</text>
<text x="154.5" y="90.9">4.99K</text>
<text x="71.5" y="97.8">CAP</text>
<text x="95.7" y="98">R606</text>
<text x="95.7" y="100.3">20K</text>
<text x="127.7" y="100.3">D?</text>
<text x="73.6" y="107.4">C605</text>
<text x="97.1" y="102.7">C606</text>
<text x="116.8" y="105.1">R?</text>
<text x="116.8" y="107.4">R47</text>
<text x="127.7" y="107.4">DIODE</text>
<text x="149.1" y="102">R?</text>
<text x="149.1" y="105.8">47R</text>
<text x="160.6" y="107.2">D?</text>
<text x="168.7" y="107.4">R?</text>
<text x="95" y="113.7">R608</text>
<text x="97.1" y="109.7">CAP</text>
<text x="139.7" y="111.9">C?</text>
<text x="149.1" y="109.5">C?</text>
<text x="149.1" y="111.9">CAP</text>
<text x="160.6" y="109.5">16V</text>
<text x="168.7" y="109.7">4.99K</text>
<text x="179.7" y="109.5">C?</text>
<text x="179.7" y="111.9">10u/35V</text>
<text x="189.1" y="109.5">C?</text>
<text x="189.1" y="111.9">CAP</text>
<text x="71.5" y="116.1">R605</text>
<text x="71.5" y="119.8">150K</text>
<text x="73.6" y="114.5">CAP</text>
<text x="90.3" y="118.9">C608</text>
<text x="95" y="117.5">470R</text>
<text x="137.3" y="114.2">10u/35V</text>
<text x="71.5" y="123.1">R604</text>
<text x="90.3" y="121.3">CAP</text>
<text x="127.7" y="121.5">D?</text>
<text x="149.1" y="123.1">R?</text>
<text x="71.5" y="126.9">4.99K</text>
<text x="81.6" y="128.5">R603</text>
<text x="81.6" y="130.9">30.1K</text>
<text x="127.7" y="128.5">DIODE</text>
<text x="149.1" y="126.9">47R</text>
<text x="149.1" y="130.7">C?</text>
<text x="160.6" y="128.3">D?</text>
<text x="160.6" y="130.7">16V</text>
<text x="168.7" y="128.5">R?</text>
<text x="168.7" y="130.9">4.99K</text>
<text x="179.7" y="130.7">C?</text>
<text x="189.1" y="130.7">C?</text>
<text x="106.8" y="137.7">C609</text>
<text x="137.3" y="135.3">10u/35V</text>
<text x="139.7" y="133">C?</text>
<text x="149.1" y="133">CAP</text>
<text x="179.7" y="133">10u/35V</text>
<text x="189.1" y="133">CAP</text>
<text x="106.5" y="142.6">D604</text>
<text x="106.8" y="140.1">10u/35V</text>
<text x="127.7" y="142.6">D?</text>
<text x="106.5" y="149.7">DIODE</text>
<text x="127.7" y="149.7">DIODE</text>
<text x="149.1" y="144.3">R?</text>
<text x="149.1" y="148">47R</text>
<text x="160.6" y="149.5">D?</text>
<text x="168.7" y="149.7">R?</text>
<text x="106.5" y="154.4">D606</text>
<text x="139.7" y="154.1">C?</text>
<text x="149.1" y="151.8">C?</text>
<text x="149.1" y="154.1">CAP</text>
<text x="160.6" y="151.8">16V</text>
<text x="168.7" y="152">4.99K</text>
<text x="179.7" y="151.8">C?</text>
<text x="179.7" y="154.1">10u/35V</text>
<text x="189.1" y="151.8">C?</text>
<text x="189.1" y="154.1">CAP</text>
<text x="50.3" y="161.2">D602</text>
<text x="92.6" y="161.2">C601</text>
<text x="106.5" y="161.4">DIODE</text>
<text x="137.3" y="156.5">10u/35V</text>
<text x="149.1" y="160.7">R?</text>
<text x="50.3" y="167.7">R600</text>
<text x="50.3" y="163.5">1N4148</text>
<text x="92.6" y="163.5">CAP</text>
<text x="102" y="163.5">C600</text>
<text x="102" y="165.9">10u/35V</text>
<text x="127.7" y="166.1">D?</text>
<text x="149.1" y="167.7">R?</text>
<text x="149.1" y="164.4">47R</text>
<text x="50.3" y="171.5">470R</text>
<text x="60.5" y="173.2">R611</text>
<text x="67.5" y="173.2">R612</text>
<text x="74.6" y="173.2">R613</text>
<text x="81.6" y="173.2">R614</text>
<text x="127.7" y="173.2">DIODE</text>
<text x="149.1" y="171.5">47R</text>
<text x="160.6" y="172.9">D?</text>
<text x="50.1" y="175.3">D605</text>
<text x="50.1" y="177.6">ZENER2</text>
<text x="60.5" y="175.5">3.32K</text>
<text x="67.5" y="175.5">3.32K</text>
<text x="74.6" y="175.5">3.32K</text>
<text x="81.6" y="175.5">3.32K</text>
<text x="139.7" y="177.6">C?*2</text>
<text x="149.1" y="175.3">C?</text>
<text x="149.1" y="177.6">CAP</text>
<text x="160.6" y="175.3">16V</text>
<text x="170.3" y="177.6">C?</text>
<text x="179.7" y="175.3">C?</text>
<text x="179.7" y="177.6">10u/35V</text>
<text x="189.1" y="175.3">C?</text>
<text x="189.1" y="177.6">CAP</text>
<text x="137.3" y="180">10u/35V</text>
<text x="167.9" y="180">10u/35V</text>
<text x="264.3" y="184.9">V1.0</text>
<text x="264.3" y="192">李和明</text>
<text x="264.3" y="189.6">1/2</text>
</g>
<g font-size="2.1" fill="#800000">
<text x="194.2" y="33.5">+5V</text>
<text x="27.5" y="47.5">L</text>
<text x="27.3" y="54.5">N</text>
<text x="194.2" y="56.9">+15V</text>
<text x="145.5" y="60.5">V2</text>
<text x="194.2" y="68.7">-15V</text>
<text x="194.2" y="85.1">+12V</text>
<text x="135.5" y="100.3">VU+</text>
<text x="189.6" y="103.9">E1</text>
<text x="189.6" y="115.6">VU-</text>
<text x="135.5" y="121.5">VV+</text>
<text x="189.6" y="125">E3</text>
<text x="189.6" y="136.8">VV-</text>
<text x="135.2" y="142.6">VW+</text>
<text x="99.2" y="146.1">V1</text>
<text x="189.6" y="146.1">E5</text>
<text x="189.6" y="157.9">VW-</text>
<text x="136.1" y="166.1">V+</text>
<text x="189.6" y="169.6">E2,4,6</text>
<text x="189.6" y="181.4">V-</text>
</g>
<g font-size="1.7" fill="#000080">
<text x="38.6" y="34.7">Rt</text>
<text x="38.6" y="44.1">Rt</text>
<text x="47.5" y="44.5" transform="rotate(-90 47.5 44.5)">U</text>
</g>
</svg>
